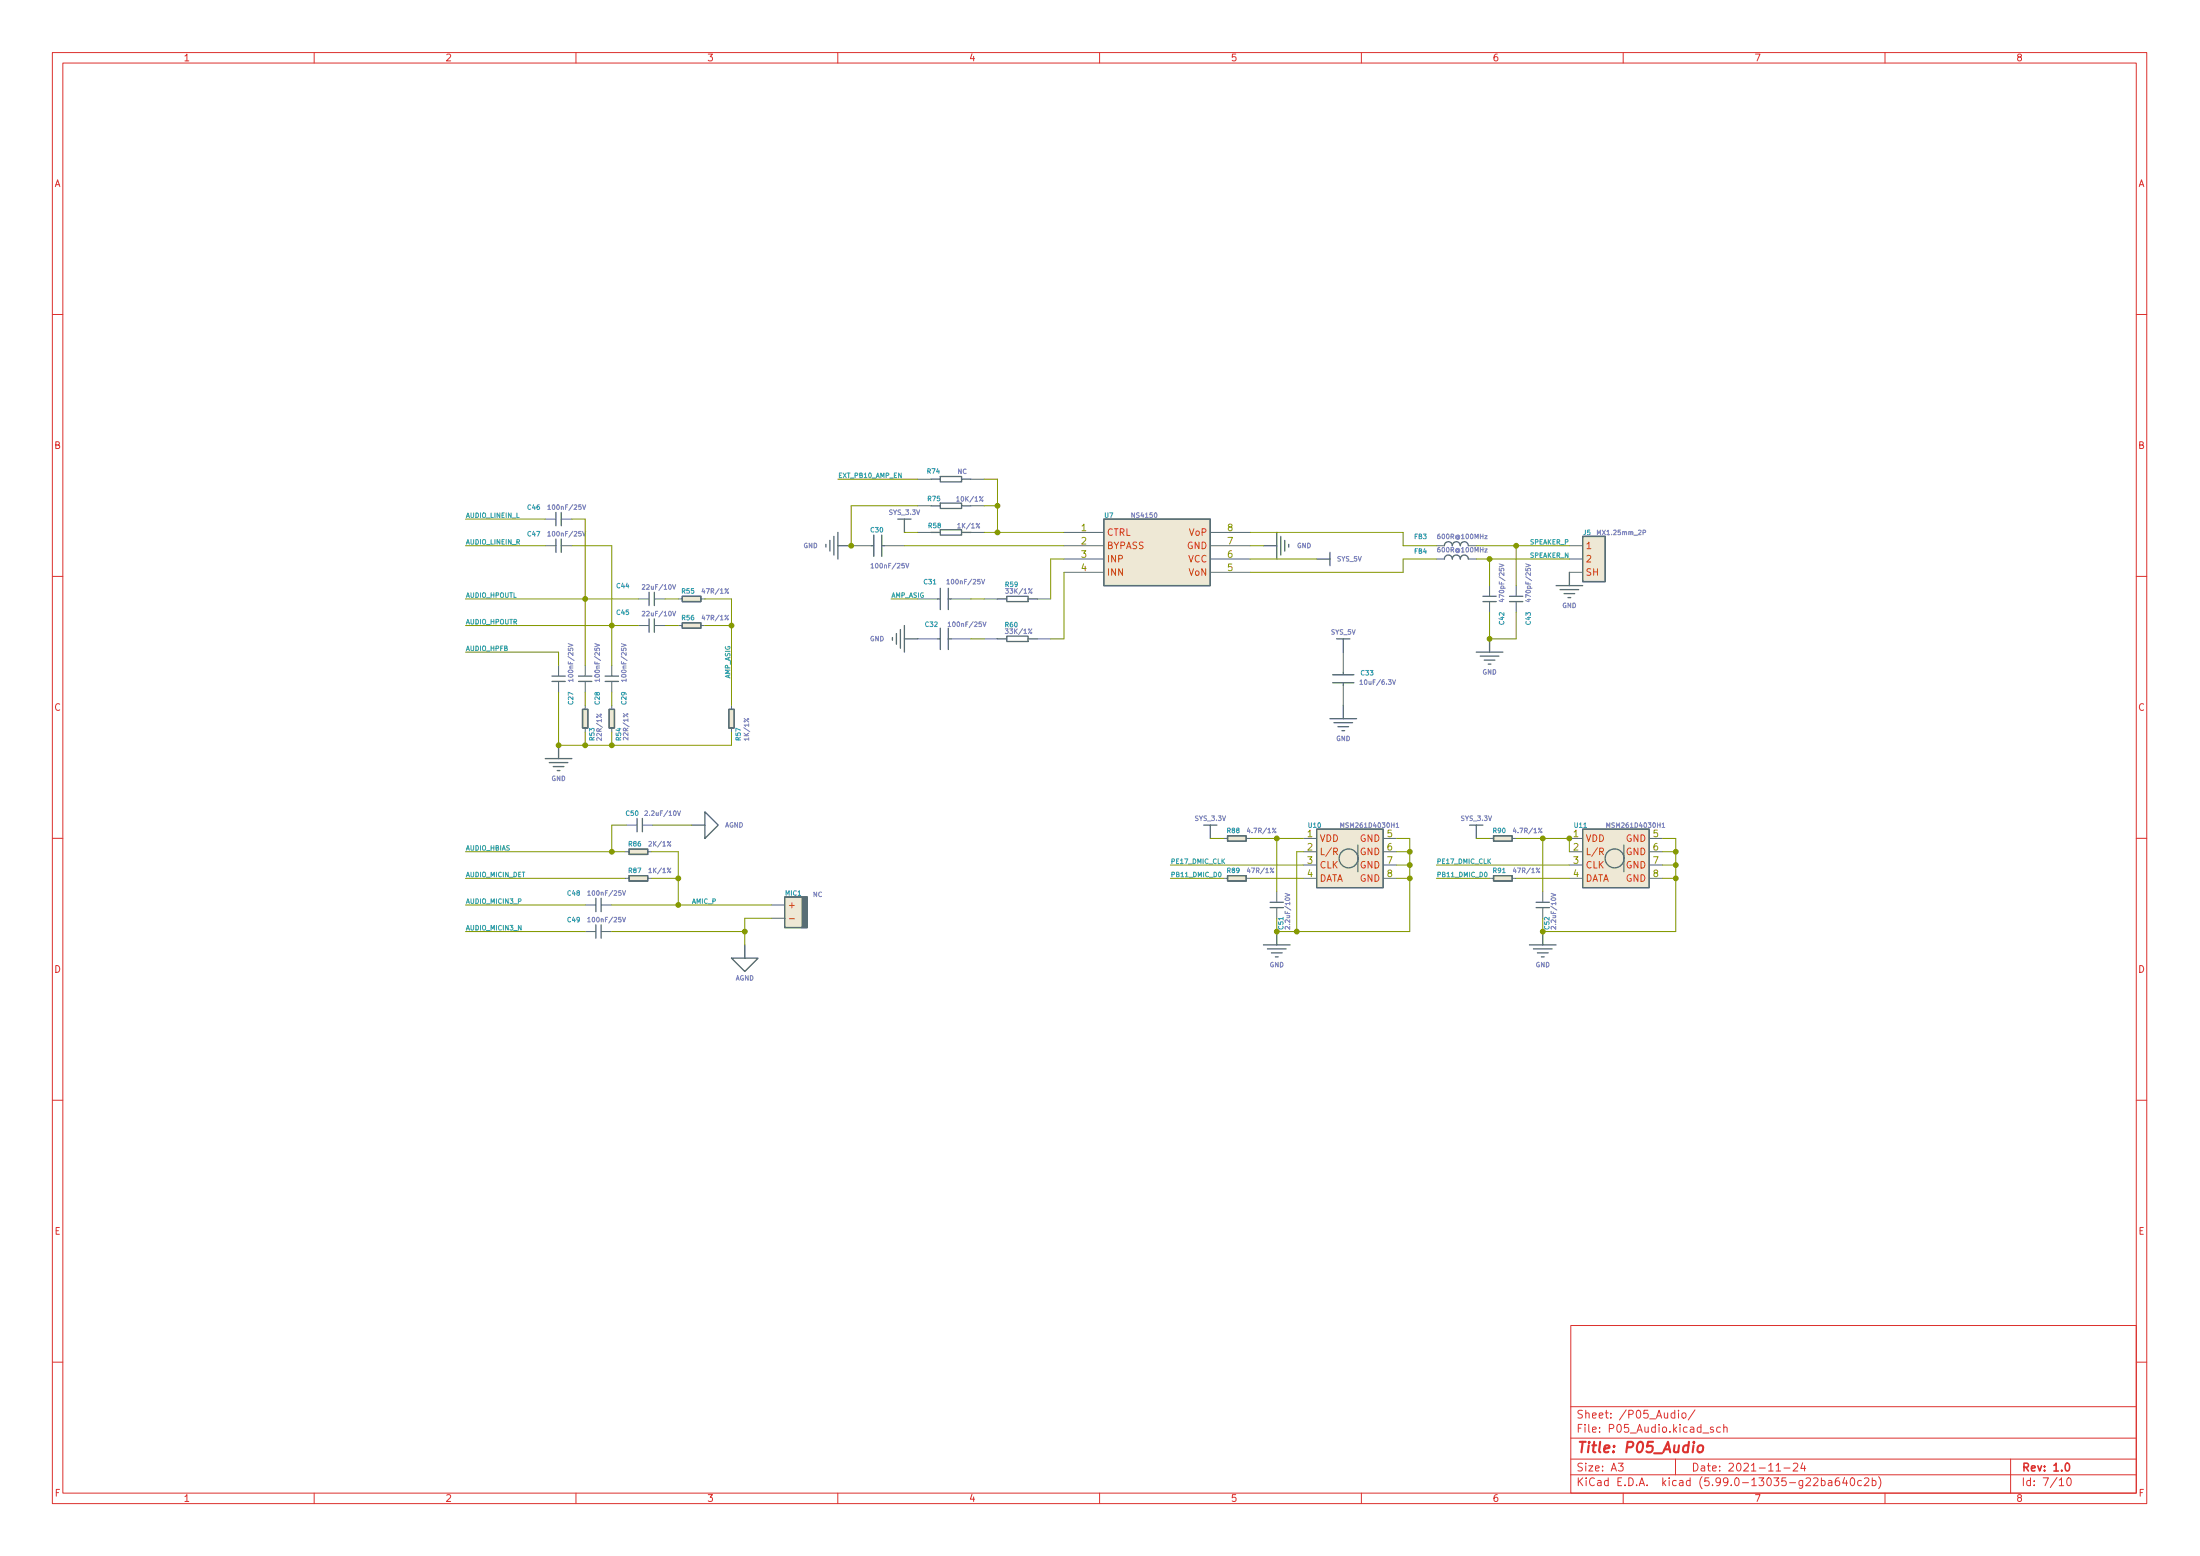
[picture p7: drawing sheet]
<svg xmlns="http://www.w3.org/2000/svg" width="420mm" height="297mm" viewBox="0 0 420 297" stroke-linecap="round" stroke-linejoin="round" font-family="sans-serif">
<g fill="none" stroke="#dc322f" stroke-width=".19">
<path d="M10 10h400v277h-400zM12 12h396v273h-396zM60 10v2M110 10v2M160 10v2M210 10v2M260 10v2M310 10v2M360 10v2M10 60h2M408 60h2M10 110h2"/>
<path d="M408 110h2M10 160h2M408 160h2M10 210h2M408 210h2M300 253h108v32h-108zM10 260h2M300 278.5h108M300 274.5h108M300 268.5h108M309.1 279.3h.9l-.5 .6 .4 .1v.7l-.2 .1-.6-.1M319.9 269.8l-.5-.1-.3 .3 .2 .6h.6"/>
<path d="M319.9 269.2v1.5M320 278.5v3M320.6 269.2v.2M320.6 269.7v1M321.4 269.8l.3-.1 .3 .3v.4l-.3 .3-.3-.1-.2-.2zM323.7 269.1l-1.3 2M325.2 273.6h1.2M327.2 272.5l-.4-.1-.2 .2 .1 .2 .5 .2v.3h-.6M328.6 272.5l-.5-.1-.2 .3 .1 .6h.6M329.2 272.6l.2-.2 .4 .1 .1 .9M329.2 271.9v1.5M342.5 279.5l.6-.2 .2 .2 .1 .2-1 1.1h1"/>
<path d="M344.3 279.2l-.4 1.1h1M344.6 279.8v1M384 278.5v6.5M408 260h2M60 285v2M110 285v2M160 285v2M210 285v2M260 285v2M300 281.5h108M310 285v2M339.2 280.8h.9"/>
<path d="M340.7 280.2h1.2M347.9 282.7l.4-.1 .3 .3-.2 .6h-.5M347.9 282.1v1.5M349.2 282.7h.6l.1 .9M349.9 283h-.5a.29 .29 0 0 0-.3 .3 .29 .29 0 0 0 .3 .3l.5-.1M351.2 282.1a.59 .59 0 0 0-.7 .7v.5l.1 .2 .5 .1 .2-.1 .1-.5-.2-.2-.4-.1-.3 .3M352.3 282l-.4 1.1h1M352.6 282.6v1M353.6 282.2l.1-.1a.8 .8 0 0 1 .5 .8 .8 .8 0 0 1-.5 .7 1 1 0 0 1-.1-1.4zM355.5 282.7l-.4-.1-.3 .3 .1 .6h.6M356.1 282.3l.5-.2 .2 .2 .1 .2-.9 1.1h.9M357.6 282.7l.4-.1 .3 .3-.2 .6h-.5"/>
<path d="M357.6 282.1v1.5M358.8 281.9a1.73 1.73 0 0 1 0 2.3M360 285v2M393.3 282.5l.4-.4v1.5M393.3 283.6h.8M394.9 282.2l.2-.1a.8 .8 0 0 1 .5 .8 .8 .8 0 0 1-.5 .7 1 1 0 0 1-.2-1.4z"/>
</g>
<path d="M394.6 279.4l.2-.1a.8 .8 0 0 1 .5 .8 .8 .8 0 0 1-.5 .7 1 1 0 0 1-.2-1.4z" fill="none" stroke="#dc322f" stroke-width=".3"/>
<path d="M324.4 276.1a.52 .52 0 0 1 .5-.2 .52 .52 0 0 1 .4 .4l-.1 .6a.55 .55 0 0 1-.5 .4 .55 .55 0 0 1-.5-.4z" fill="none" stroke="#dc322f" stroke-width=".4"/>
<g fill="#eee8d5" stroke="#eee8d5" stroke-width=".19">
<path d="M285.2 167.2h3.6v1h-3.6z"/>
<path d="M111.3 135.4h1v3.6h-1z"/>
<path d="M120.1 167.2h3.6v1h-3.6z"/>
<path d="M251.5 158.3h12.7v11.2h-12.7z"/>
<path d="M130.3 113.8h3.6v1h-3.6z"/>
<path d="M130.3 118.9h3.6v1h-3.6z"/>
<path d="M302.3 102.4h4.3v8.6h-4.3z"/>
<path d="M120.1 162.1h3.6v1h-3.6z"/>
<path d="M285.2 159.5h3.6v1.1h-3.6z"/>
<path d="M210.8 99.1h20.3v12.7h-20.3z"/>
<path d="M149.9 171.2h4.3v5.9h-4.3z"/>
<path d="M234.4 159.5h3.6v1.1h-3.6z"/>
<path d="M234.4 167.2h3.6v1h-3.6z"/>
<path d="M302.3 158.3h12.7v11.2h-12.7z"/>
<path d="M139.2 135.4h1v3.6h-1z"/>
<path d="M116.3 135.4h1v3.6h-1z"/>
</g>
<g fill="none" stroke="#586e75" stroke-width=".25">
<path d="M106.2 97.8v2.6M107.2 97.8v2.6M171.4 99.1h2.6M172.7 99.1v2.5M177.8 91.5h1.8M177.8 96.6h1.8M179.6 91h4v1h-4zM179.6 96h4v1.1h-4zM183.6 91.5h1.8M183.6 96.6h1.8M210.8 99.1h20.3v12.7h-20.3zM106.2 102.9v2.5"/>
<path d="M107.2 102.9v2.5M124 113.1v2.5M124 118.1v2.6M125 113.1v2.5M125 118.1v2.6M130.3 113.8h3.6v1h-3.6zM130.3 118.9h3.6v1h-3.6zM157.7 103.9v.5M158.5 103.2v2M159.3 102.4v3.6M160 101.6v5.1M160 104.2h2.6"/>
<path d="M166.4 104.2h.5M166.9 102.1v4.1M168.4 104.2h.5M168.4 102.1v4.1M172.7 119.4v5.1M177.8 101.6h1.8M179.1 114.3h.5M179.6 101.1h4v1h-4zM179.6 112.3v4.1M179.6 119.9v4.1M181.1 112.3v4.1M181.1 119.9v4.1"/>
<path d="M181.1 114.3h.5M183.6 101.6h1.8M190.5 114.3h1.8M192.3 113.8h4v1h-4zM196.3 114.3h1.8M241.3 104.2h2.5M243.8 101.6v5.1M244.6 102.4v3.6M245.4 103.2v2M246.1 103.9v.5M251.5 106.7h2.5M254 105.4v2.6"/>
<path d="M275.8 104.2a.76 .76 0 0 1 .8-.8 .76 .76 0 0 1 .8 .8 .76 .76 0 0 1 .7-.8 .76 .76 0 0 1 .8 .8 .76 .76 0 0 1 .8-.8 .76 .76 0 0 1 .7 .8M275.8 106.7a.76 .76 0 0 1 .8-.7 .76 .76 0 0 1 .8 .7 .76 .76 0 0 1 .7-.7 .76 .76 0 0 1 .8 .7 .76 .76 0 0 1 .8-.7 .76 .76 0 0 1 .7 .7M283.2 114.8h2.5M283.2 113.8h2.5M288.3 114.8h2.5M288.3 113.8h2.5M297.2 111.8h5.1M297.9 112.6h3.6M298.7 113.3h2M299.5 114.1h.5M299.7 109.3v2.5M302.3 102.4h4.3v8.6h-4.3z"/>
<path d="M105.4 130.1h2.5M105.4 129.1h2.5M110.5 130.1h2.5M110.5 129.1h2.5M111.3 135.4h1v3.6h-1zM115.6 130.1h2.5M115.6 129.1h2.5M116.3 135.4h1v3.6h-1zM139.2 135.4h1v3.6h-1zM170.4 121.7v.5M171.2 120.9v2.1M172 120.2v3.5"/>
<path d="M172.7 122h2.6M179.1 122h.5M181.1 122h.5M190.5 122h1.8M192.3 121.4h4v1.1h-4zM196.3 122h1.8M254 137.2h5.1M254.5 128.8h4.1M254.5 130.3h4.1M254.8 138h3.5M255.3 122h2.5M255.5 138.7h2.1"/>
<path d="M256.3 139.5h.5M256.5 122v2.5M256.5 128.3v.5M256.5 130.3v.5M256.5 134.7v2.5M281.9 124.5h5.1M282.7 125.3h3.6M283.5 126h2M284.2 126.8h.5M284.5 122v2.5M104.1 144.8h5.1M104.9 145.6h3.6"/>
<path d="M105.7 146.3h2M106.4 147.1h.5M106.7 142.3v2.5M121.7 156.2v2.6M122.7 156.2v2.6M132.1 157.5h2.5M134.6 155l2.6 2.5-2.6 2.6zM229.9 157.5h2.5M231.1 157.5v2.6M234.4 159.5h3.6v1.1h-3.6zM251.5 158.3h12.7v11.2h-12.7zM280.7 157.5h2.5"/>
<path d="M281.9 157.5v2.6M285.2 159.5h3.6v1.1h-3.6zM302.3 158.3h12.7v11.2h-12.7zM113.8 171.5v2.5M113.8 176.6v2.5M114.8 171.5v2.5M114.8 176.6v2.5M120.1 167.2h3.6v1h-3.6zM120.1 162.1h3.6v1h-3.6zM149.9 171.2h4.3v5.9h-4.3zM234.4 167.2h3.6v1h-3.6zM242.6 173.3h2.5"/>
<path d="M242.6 172.2h2.5M243.8 177.8v2.6M259.3 161.3v5.1M285.2 167.2h3.6v1h-3.6zM293.4 173.3h2.5M293.4 172.2h2.5M294.6 177.8v2.6M310.1 161.3v5.1M139.7 182.9h5.1l-2.6 2.6zM142.2 180.4v2.5M241.3 180.4h5.1M242.1 181.1h3.5"/>
<path d="M242.8 181.9h2.1M243.6 182.7h.5M292.1 180.4h5.1M292.9 181.1h3.5M293.6 181.9h2.1M294.4 182.7h.5"/>
<circle cx="257.6" cy="163.9" r="1.81"/>
<circle cx="308.4" cy="163.9" r="1.81"/>
</g>
<g fill="none" stroke="#586e75" stroke-width=".19">
<path d="M104.1 99.1h2.1M107.2 99.1h2M175.3 91.5h2.5M175.3 96.6h2.5M185.4 91.5h2.6M185.4 96.6h2.6M104.1 104.2h2.1M107.2 104.2h2M121.9 114.3h2.1M121.9 119.4h2.1M125 114.3h2M125 119.4h2"/>
<path d="M129.5 114.3h.8M129.5 119.4h.8M133.9 114.3h.7M133.9 119.4h.7M162.6 104.2h3.8M168.9 104.2h3.8M175.3 114.3h3.8M175.3 101.6h2.5M181.6 114.3h3.8M185.4 101.6h2.6M188 114.3h2.5M198.1 114.3h2.6"/>
<path d="M203.2 109.3h7.6M203.2 104.2h7.6M203.2 106.7h7.6M203.2 101.6h7.6M231.1 109.3h7.7M231.1 104.2h7.7M231.1 106.7h7.7M231.1 101.6h7.7M274.3 104.2h1.5M274.3 106.7h1.5M280.4 106.7h1.5M284.5 111.8v2"/>
<path d="M284.5 114.8v2.1M289.6 111.8v2M289.6 114.8v2.1M299.7 109.3h2.6M299.7 104.2h2.6M299.7 106.7h2.6M106.7 127v2.1M106.7 130.1v2M111.8 127v2.1M111.8 130.1v2M111.8 134.7v.7M111.8 139v.7"/>
<path d="M116.8 127v2.1M116.8 130.1v2M116.8 134.7v.7M116.8 139v.7M139.7 134.7v.7M139.7 139v.7M175.3 122h3.8M181.6 122h3.8M188 122h2.5M198.1 122h2.6M256.5 124.5v3.8M256.5 130.8v3.9"/>
<path d="M119.6 157.5h2.1M122.7 157.5h2M111.8 172.8h2M111.8 177.8h2M114.8 172.8h2M114.8 177.8h2M119.4 167.7h.7M119.4 162.6h.7M123.7 167.7h.8M123.7 162.6h.8M147.3 172.8h2.6M147.3 175.3h2.6"/>
<path d="M233.7 167.7h.7M233.7 160.1h.7M238 167.7h.8M238 160.1h.8M243.8 170.2v2M243.8 173.3v2M248.9 167.7h2.6M248.9 160.1h2.6M248.9 162.6h2.6M248.9 165.1h2.6M264.2 167.7h2.5M264.2 160.1h2.5"/>
<path d="M264.2 162.6h2.5M264.2 165.1h2.5M284.5 167.7h.7M284.5 160.1h.7M288.8 167.7h.8M288.8 160.1h.8M294.6 170.2v2M294.6 173.3v2M299.7 167.7h2.6M299.7 160.1h2.6M299.7 162.6h2.6M299.7 165.1h2.6"/>
<path d="M315 167.7h2.5M315 160.1h2.5M315 162.6h2.5M315 165.1h2.5"/>
</g>
<path d="M150.7 175.4h1M254.7 162.6l.6-.1 .1-.2v-.3l-.7-.1v1.3M255 162.6l.4 .6M305.5 162.6l.6-.1 .1-.2v-.3l-.7-.1v1.3M305.8 162.6l.4 .6" fill="none" stroke="#cb4b16" stroke-width=".19"/>
<g fill="none" stroke="#6c71c4" stroke-width=".19">
<path d="M104.6 96.6l.3-.2v.9M104.6 97.3h.5M111.3 96.4l.3 .9 .3-.9M182.7 95l.3-.2v.9M182.7 95.7h.5M104.6 101.7l.3-.2v.8M104.6 102.3h.5M111.3 101.5l.3 .8 .3-.8M122.7 116.8l.3-.1 .2 .2-.6 .7h.6M122.7 111.7l.3-.1 .2 .3-.6 .6h.6M128.5 116.7l.2 .9 .3-.9M128.5 111.6l.2 .9 .3-.9"/>
<path d="M166.3 107.8l.3-.3v.9M166.3 108.4h.5M173 107.5l.3 .9 .3-.9M180.8 110.8l.3-.2v.9M180.8 111.5h.5M181.1 119l.2-.3v.9M181.1 119.6h.5M187.5 110.6l.3 .9 .3-.9M187.7 118.7l.3 .9 .3-.9M286.3 107.6l.9 .3-.9 .3M286.9 114.3v.6l-.6-.2M291.4 107.6l.9 .3-.9 .3"/>
<path d="M292 114.3v.6l-.6-.2M313.8 101.7l.4-.1 .1-.3-.5-.1v.9M108.5 122.9l.9 .3-.9 .3M109.4 129.9h-.9l.3 .2M109.4 129.6v.5M113.6 122.9l.9 .3-.9 .3M114.5 129.9h-.9l.3 .2M114.5 129.6v.5M118.7 122.9l.9 .3-.9 .3M119.6 129.9h-.9l.2 .2M119.6 129.6v.5M259.7 130l.3-.2v.9"/>
<path d="M259.7 130.7h.5M265.9 129.8l.3 .9 .3-.9M123.2 154.9l.3-.1 .2 .2-.6 .7h.6M129.4 154.8l.3 .9 .3-.9M256 158v-.9l.3 .6 .3-.6v.9M266.6 157.3l.3-.2v.9M266.6 158h.5M306.8 158v-.9l.3 .6 .3-.6v.9M317.4 157.3l.3-.2v.9M317.4 158h.5M112.2 170.3l.3-.3v.9M112.2 175.4l.3-.3v.9"/>
<path d="M112.2 170.9h.5M112.2 176h.5M118.9 170l.3 .9 .3-.9M118.9 175.1l.3 .9 .3-.9M245.4 170.5l.9 .3-.9 .3M246.3 176.8v.6l-.6-.6-.3 .2 .1 .4M296.2 170.5l.9 .3-.9 .3M297.1 176.8v.6l-.6-.6-.3 .2 .1 .4"/>
</g>
<path d="M153.2 171.2h1v5.9h-1z" fill="#586e75" stroke="#586e75" stroke-width=".19"/>
<path d="M232.8 166.6l.1-.1a.43 .43 0 0 1 .3 .5 .43 .43 0 0 1-.4 .3l-.1-.2zM283.6 166.5h.1a.43 .43 0 0 1 .3 .5 .43 .43 0 0 1-.4 .3l-.1-.2z" fill="none" stroke="#2aa198" stroke-width=".19"/>
<g fill="none" stroke="#859900" stroke-width=".19">
<path d="M88.9 99.1h15.2M109.2 99.1h2.6v27.9M160 91.5h15.3M175.3 96.6h-12.7v7.6M188 91.5h2.5v10.1M188 96.6h2.5M88.9 114.3h33M88.9 119.4h33M88.9 104.2h15.2M109.2 104.2h7.6v22.8M127 114.3h2.5M127 119.4h2.5"/>
<path d="M134.6 114.3h5.1v20.4M134.6 119.4h5.1M170.2 114.3h5.1M172.7 104.2h30.5M172.7 101.6h2.6M185.4 114.3h2.6M188 101.6h15.2M203.2 106.7h-2.5v7.6M203.2 109.3v12.7h-2.5M238.8 104.2h2.5M238.8 101.6h29.2v2.6h6.3M238.8 106.7h12.7"/>
<path d="M274.3 106.7h-6.3v2.6h-29.2M281.9 104.2h17.8M281.9 106.7h17.8M284.5 116.9v5.1h5.1v-5.1M284.5 106.7v5.1M289.6 104.2v7.6M88.9 124.5h17.8v2.5M106.7 132.1v10.2h33v-2.6M111.8 132.1v2.6M111.8 139.7v2.6M116.8 132.1v2.6M116.8 139.7v2.6"/>
<path d="M185.4 122h2.6M119.6 157.5h-2.8v5.1M124.7 157.5h7.4M88.9 172.8h22.9M88.9 177.8h22.9M88.9 162.6h30.5M88.9 167.7h30.5M116.8 172.8h30.5M116.8 177.8h25.4M124.5 162.6h5v10.2M124.5 167.7h5M147.3 175.3h-5.1v5.1"/>
<path d="M223.5 167.7h10.2M223.5 165.1h25.4M231.1 160.1h2.6M238.8 167.7h10.1M238.8 160.1h10.1M243.8 160.1v10.1M248.9 162.6h-1.3v15.2M266.7 160.1h2.5v17.7h-25.4v-2.5M266.7 162.6h2.5M266.7 167.7h2.5M266.7 165.1h2.5M274.3 167.7h10.2"/>
<path d="M274.3 165.1h25.4M281.9 160.1h2.6M289.6 167.7h10.1M289.6 160.1h10.1v2.5M294.6 160.1v10.1M317.5 160.1h2.5v17.7h-25.4v-2.5M317.5 162.6h2.5M317.5 167.7h2.5M317.5 165.1h2.5"/>
</g>
<g fill="#859900" stroke="#859900" stroke-width=".19">
<circle cx="247.6" cy="177.8" r=".46"/>
<circle cx="269.2" cy="165.1" r=".46"/>
<circle cx="269.2" cy="167.7" r=".46"/>
<circle cx="269.2" cy="162.6" r=".46"/>
<circle cx="294.6" cy="160.1" r=".46"/>
<circle cx="116.8" cy="142.3" r=".46"/>
<circle cx="111.8" cy="142.3" r=".46"/>
<circle cx="106.7" cy="142.3" r=".46"/>
<circle cx="116.8" cy="162.6" r=".46"/>
<circle cx="129.5" cy="167.7" r=".46"/>
<circle cx="129.5" cy="172.8" r=".46"/>
<circle cx="142.2" cy="177.8" r=".46"/>
<circle cx="111.8" cy="114.3" r=".46"/>
<circle cx="116.8" cy="119.4" r=".46"/>
<circle cx="139.7" cy="119.4" r=".46"/>
<circle cx="190.5" cy="96.6" r=".46"/>
<circle cx="190.5" cy="101.6" r=".46"/>
<circle cx="162.6" cy="104.2" r=".46"/>
<circle cx="284.5" cy="106.7" r=".46"/>
<circle cx="284.5" cy="122" r=".46"/>
<circle cx="289.6" cy="104.2" r=".46"/>
<circle cx="243.8" cy="160.1" r=".46"/>
<circle cx="243.8" cy="177.8" r=".46"/>
<circle cx="320" cy="162.6" r=".46"/>
<circle cx="320" cy="165.1" r=".46"/>
<circle cx="320" cy="167.7" r=".46"/>
<circle cx="299.7" cy="160.1" r=".46"/>
<circle cx="294.6" cy="177.8" r=".46"/>
</g>
<text font-size="2.8" fill="#dc322f" x="301" y="277.3">Title: P05_Audio</text>
<g font-size="2.1" fill="#dc322f">
<text x="301" y="273.5">File: P05_Audio.kicad_sch</text>
<text x="301" y="270.8">Sheet: /P05_Audio/</text>
<text x="301" y="280.9">Size: A3</text>
<text x="323" y="280.9">Date: 2021-11-24</text>
<text x="386" y="280.9">Rev: 1.0</text>
<text x="301" y="283.7">KiCad E.D.A. kicad (5.99.0-13035-g22ba640c2b)</text>
<text x="386" y="283.7">Id: 7/10</text>
</g>
<g font-size="1.8" fill="#dc322f">
<text x="35" y="11.7">1</text>
<text x="85" y="11.7">2</text>
<text x="135" y="11.7">3</text>
<text x="185" y="11.7">4</text>
<text x="235" y="11.7">5</text>
<text x="285" y="11.7">6</text>
<text x="335" y="11.7">7</text>
<text x="385" y="11.7">8</text>
<text x="10.3" y="35.7">A</text>
<text x="408.3" y="35.7">A</text>
<text x="10.3" y="85.7">B</text>
<text x="408.3" y="85.7">B</text>
<text x="10.3" y="135.7">C</text>
<text x="408.3" y="135.7">C</text>
<text x="10.3" y="185.7">D</text>
<text x="408.3" y="185.7">D</text>
<text x="10.4" y="235.7">E</text>
<text x="408.4" y="235.7">E</text>
<text x="10.4" y="285.7">F</text>
<text x="35" y="286.7">1</text>
<text x="85" y="286.7">2</text>
<text x="135" y="286.7">3</text>
<text x="185" y="286.7">4</text>
<text x="235" y="286.7">5</text>
<text x="285" y="286.7">6</text>
<text x="335" y="286.7">7</text>
<text x="385" y="286.7">8</text>
<text x="408.4" y="285.7">F</text>
</g>
<g font-size="1.8" fill="#b58900">
<text x="206.5" y="101.4">1</text>
<text x="234.5" y="101.4">8</text>
<text x="206.5" y="103.9">2</text>
<text x="206.5" y="106.5">3</text>
<text x="234.5" y="106.5">6</text>
<text x="234.5" y="103.9">7</text>
<text x="206.5" y="109">4</text>
<text x="234.5" y="109">5</text>
<text x="249.7" y="159.8">1</text>
<text x="264.9" y="159.8">5</text>
<text x="300.5" y="159.8">1</text>
<text x="315.7" y="159.8">5</text>
<text x="249.7" y="162.3">2</text>
<text x="249.7" y="164.9">3</text>
<text x="249.7" y="167.4">4</text>
<text x="264.9" y="162.3">6</text>
<text x="264.9" y="164.9">7</text>
<text x="264.9" y="167.4">8</text>
<text x="300.5" y="162.3">2</text>
<text x="300.5" y="164.9">3</text>
<text x="300.5" y="167.4">4</text>
<text x="315.7" y="162.3">6</text>
<text x="315.7" y="164.9">7</text>
<text x="315.7" y="167.4">8</text>
</g>
<g font-size="1.8" fill="#cb4b16">
<text x="211.3" y="102.3">CTRL</text>
<text x="211.3" y="104.8">BYPASS</text>
<text x="211.3" y="107.4">INP</text>
<text x="226.7" y="104.8">GND</text>
<text x="226.9" y="107.4">VCC</text>
<text x="227.2" y="102.3">VoP</text>
<text x="302.8" y="104.8">1</text>
<text x="302.8" y="107.4">2</text>
<text x="211.3" y="109.9">INN</text>
<text x="227.1" y="109.9">VoN</text>
<text x="302.8" y="109.9">SH</text>
<text x="252" y="160.7">VDD</text>
<text x="259.7" y="160.7">GND</text>
<text x="302.8" y="160.7">VDD</text>
<text x="310.5" y="160.7">GND</text>
<text x="252" y="163.2">L/R</text>
<text x="252" y="165.8">CLK</text>
<text x="259.7" y="163.2">GND</text>
<text x="259.7" y="165.8">GND</text>
<text x="302.8" y="163.2">L/R</text>
<text x="302.8" y="165.8">CLK</text>
<text x="310.5" y="163.2">GND</text>
<text x="310.5" y="165.8">GND</text>
<text x="150.4" y="173.4">+</text>
<text x="252" y="168.3">DATA</text>
<text x="259.7" y="168.3">GND</text>
<text x="302.8" y="168.3">DATA</text>
<text x="310.5" y="168.3">GND</text>
</g>
<g font-size="1.2" fill="#2aa198">
<text x="160" y="91.2">EXT_PB10_AMP_EN</text>
<text x="88.9" y="98.9">AUDIO_LINEIN_L</text>
<text x="88.9" y="103.9">AUDIO_LINEIN_R</text>
<text x="292.1" y="103.9">SPEAKER_P</text>
<text x="292.1" y="106.5">SPEAKER_N</text>
<text x="88.9" y="114.1">AUDIO_HPOUTL</text>
<text x="88.9" y="119.2">AUDIO_HPOUTR</text>
<text x="170.2" y="114.1">AMP_ASIG</text>
<text x="88.9" y="124.3">AUDIO_HPFB</text>
<text x="139.5" y="129.6" transform="rotate(-90 139.5 129.6)">AMP_ASIG</text>
<text x="88.9" y="167.4">AUDIO_MICIN_DET</text>
<text x="88.9" y="162.4">AUDIO_HBIAS</text>
<text x="223.5" y="164.9">PE17_DMIC_CLK</text>
<text x="223.5" y="167.4">PB11_DMIC_D0</text>
<text x="274.3" y="164.9">PE17_DMIC_CLK</text>
<text x="274.3" y="167.4">PB11_DMIC_D0</text>
<text x="88.9" y="172.5">AUDIO_MICIN3_P</text>
<text x="132.1" y="172.5">AMIC_P</text>
<text x="88.9" y="177.6">AUDIO_MICIN3_N</text>
</g>
<g font-size="1.2" fill="#268bd2">
<text x="177.1" y="90.4">R74</text>
<text x="177.2" y="95.7">R75</text>
<text x="100.8" y="97.3">C46</text>
<text x="166.3" y="101.6">C30</text>
<text x="177.4" y="100.8">R58</text>
<text x="211" y="98.8">U7</text>
<text x="100.8" y="102.4">C47</text>
<text x="270.1" y="102.9">FB3</text>
<text x="270.1" y="105.7">FB4</text>
<text x="302.4" y="102.1">J5</text>
<text x="117.8" y="112.3">C44</text>
<text x="130.3" y="113.3">R55</text>
<text x="176.5" y="111.5">C31</text>
<text x="192" y="112">R59</text>
<text x="117.8" y="117.4">C45</text>
<text x="130.3" y="118.4">R56</text>
<text x="176.7" y="119.7">C32</text>
<text x="192" y="119.7">R60</text>
<text x="287.3" y="119.2" transform="rotate(-90 287.3 119.2)">C42</text>
<text x="292.3" y="119.2" transform="rotate(-90 292.3 119.2)">C43</text>
<text x="260" y="128.9">C33</text>
<text x="109.5" y="134.4" transform="rotate(-90 109.5 134.4)">C27</text>
<text x="114.5" y="134.4" transform="rotate(-90 114.5 134.4)">C28</text>
<text x="119.6" y="134.4" transform="rotate(-90 119.6 134.4)">C29</text>
<text x="113.5" y="141.3" transform="rotate(-90 113.5 141.3)">R53</text>
<text x="118.6" y="141.3" transform="rotate(-90 118.6 141.3)">R54</text>
<text x="141.5" y="141.3" transform="rotate(-90 141.5 141.3)">R57</text>
<text x="119.6" y="155.7">C50</text>
<text x="120.1" y="161.6">R86</text>
<text x="234.4" y="159">R88</text>
<text x="249.9" y="158">U10</text>
<text x="285.2" y="159">R90</text>
<text x="300.7" y="158">U11</text>
<text x="120.1" y="166.6">R87</text>
<text x="234.4" y="166.6">R89</text>
<text x="285.2" y="166.6">R91</text>
<text x="108.4" y="171">C48</text>
<text x="150" y="171">MIC1</text>
<text x="108.4" y="176">C49</text>
<text x="245.1" y="177.4" transform="rotate(-90 245.1 177.4)">C51</text>
<text x="295.9" y="177.4" transform="rotate(-90 295.9 177.4)">C52</text>
</g>
<g font-size="1.2" fill="#6c71c4">
<text x="182.9" y="90.5">NC</text>
<text x="183" y="95.7">10K/1%</text>
<text x="105.1" y="97.3">100nF/25V</text>
<text x="169.9" y="98.3">SYS_3.3V</text>
<text x="183.1" y="100.8">1K/1%</text>
<text x="216.3" y="98.8">NS4150</text>
<text x="105.1" y="102.4">100nF/25V</text>
<text x="153.4" y="104.6">GND</text>
<text x="247.7" y="104.6">GND</text>
<text x="255.4" y="107.2">SYS_5V</text>
<text x="274.9" y="102.9">600R@100MHz</text>
<text x="274.9" y="105.4">600R@100MHz</text>
<text x="305.3" y="102.1">MX1.25mm_2P</text>
<text x="123.1" y="112.5">22uF/10V</text>
<text x="134.4" y="113.3">47R/1%</text>
<text x="166.9" y="108.5">100nF/25V</text>
<text x="181.3" y="111.5">100nF/25V</text>
<text x="192.4" y="113.3">33K/1%</text>
<text x="123.1" y="117.6">22uF/10V</text>
<text x="134.4" y="118.4">47R/1%</text>
<text x="181.6" y="119.7">100nF/25V</text>
<text x="287.3" y="114.4" transform="rotate(-90 287.3 114.4)">470pF/25V</text>
<text x="292.3" y="114.4" transform="rotate(-90 292.3 114.4)">470pF/25V</text>
<text x="298.3" y="116.1">GND</text>
<text x="166.1" y="122.4">GND</text>
<text x="192.3" y="121">33K/1%</text>
<text x="254.2" y="121.1">SYS_5V</text>
<text x="109.5" y="129.6" transform="rotate(-90 109.5 129.6)">100nF/25V</text>
<text x="114.5" y="129.6" transform="rotate(-90 114.5 129.6)">100nF/25V</text>
<text x="119.6" y="129.6" transform="rotate(-90 119.6 129.6)">100nF/25V</text>
<text x="260.2" y="130.7">10uF/6.3V</text>
<text x="283.1" y="128.8">GND</text>
<text x="114.9" y="141" transform="rotate(-90 114.9 141)">22R/1%</text>
<text x="120" y="140.9" transform="rotate(-90 120 140.9)">22R/1%</text>
<text x="143" y="141.1" transform="rotate(-90 143 141.1)">1K/1%</text>
<text x="255.2" y="141.5">GND</text>
<text x="105.3" y="149.1">GND</text>
<text x="123.6" y="155.7">2.2uF/10V</text>
<text x="124.2" y="161.6">2K/1%</text>
<text x="138.4" y="158">AGND</text>
<text x="228.3" y="156.7">SYS_3.3V</text>
<text x="238.6" y="159">4.7R/1%</text>
<text x="256.5" y="158">MSM261D4030H1</text>
<text x="279.1" y="156.7">SYS_3.3V</text>
<text x="289.4" y="159">4.7R/1%</text>
<text x="307.3" y="158">MSM261D4030H1</text>
<text x="124.2" y="166.6">1K/1%</text>
<text x="238.5" y="166.6">47R/1%</text>
<text x="289.3" y="166.6">47R/1%</text>
<text x="112.8" y="171">100nF/25V</text>
<text x="155.3" y="171.2">NC</text>
<text x="112.8" y="176">100nF/25V</text>
<text x="246.4" y="176.9" transform="rotate(-90 246.4 176.9)">2.2uF/10V</text>
<text x="297.2" y="176.9" transform="rotate(-90 297.2 176.9)">2.2uF/10V</text>
<text x="242.5" y="184.6">GND</text>
<text x="293.3" y="184.6">GND</text>
<text x="140.4" y="187.2">AGND</text>
</g>
</svg>
